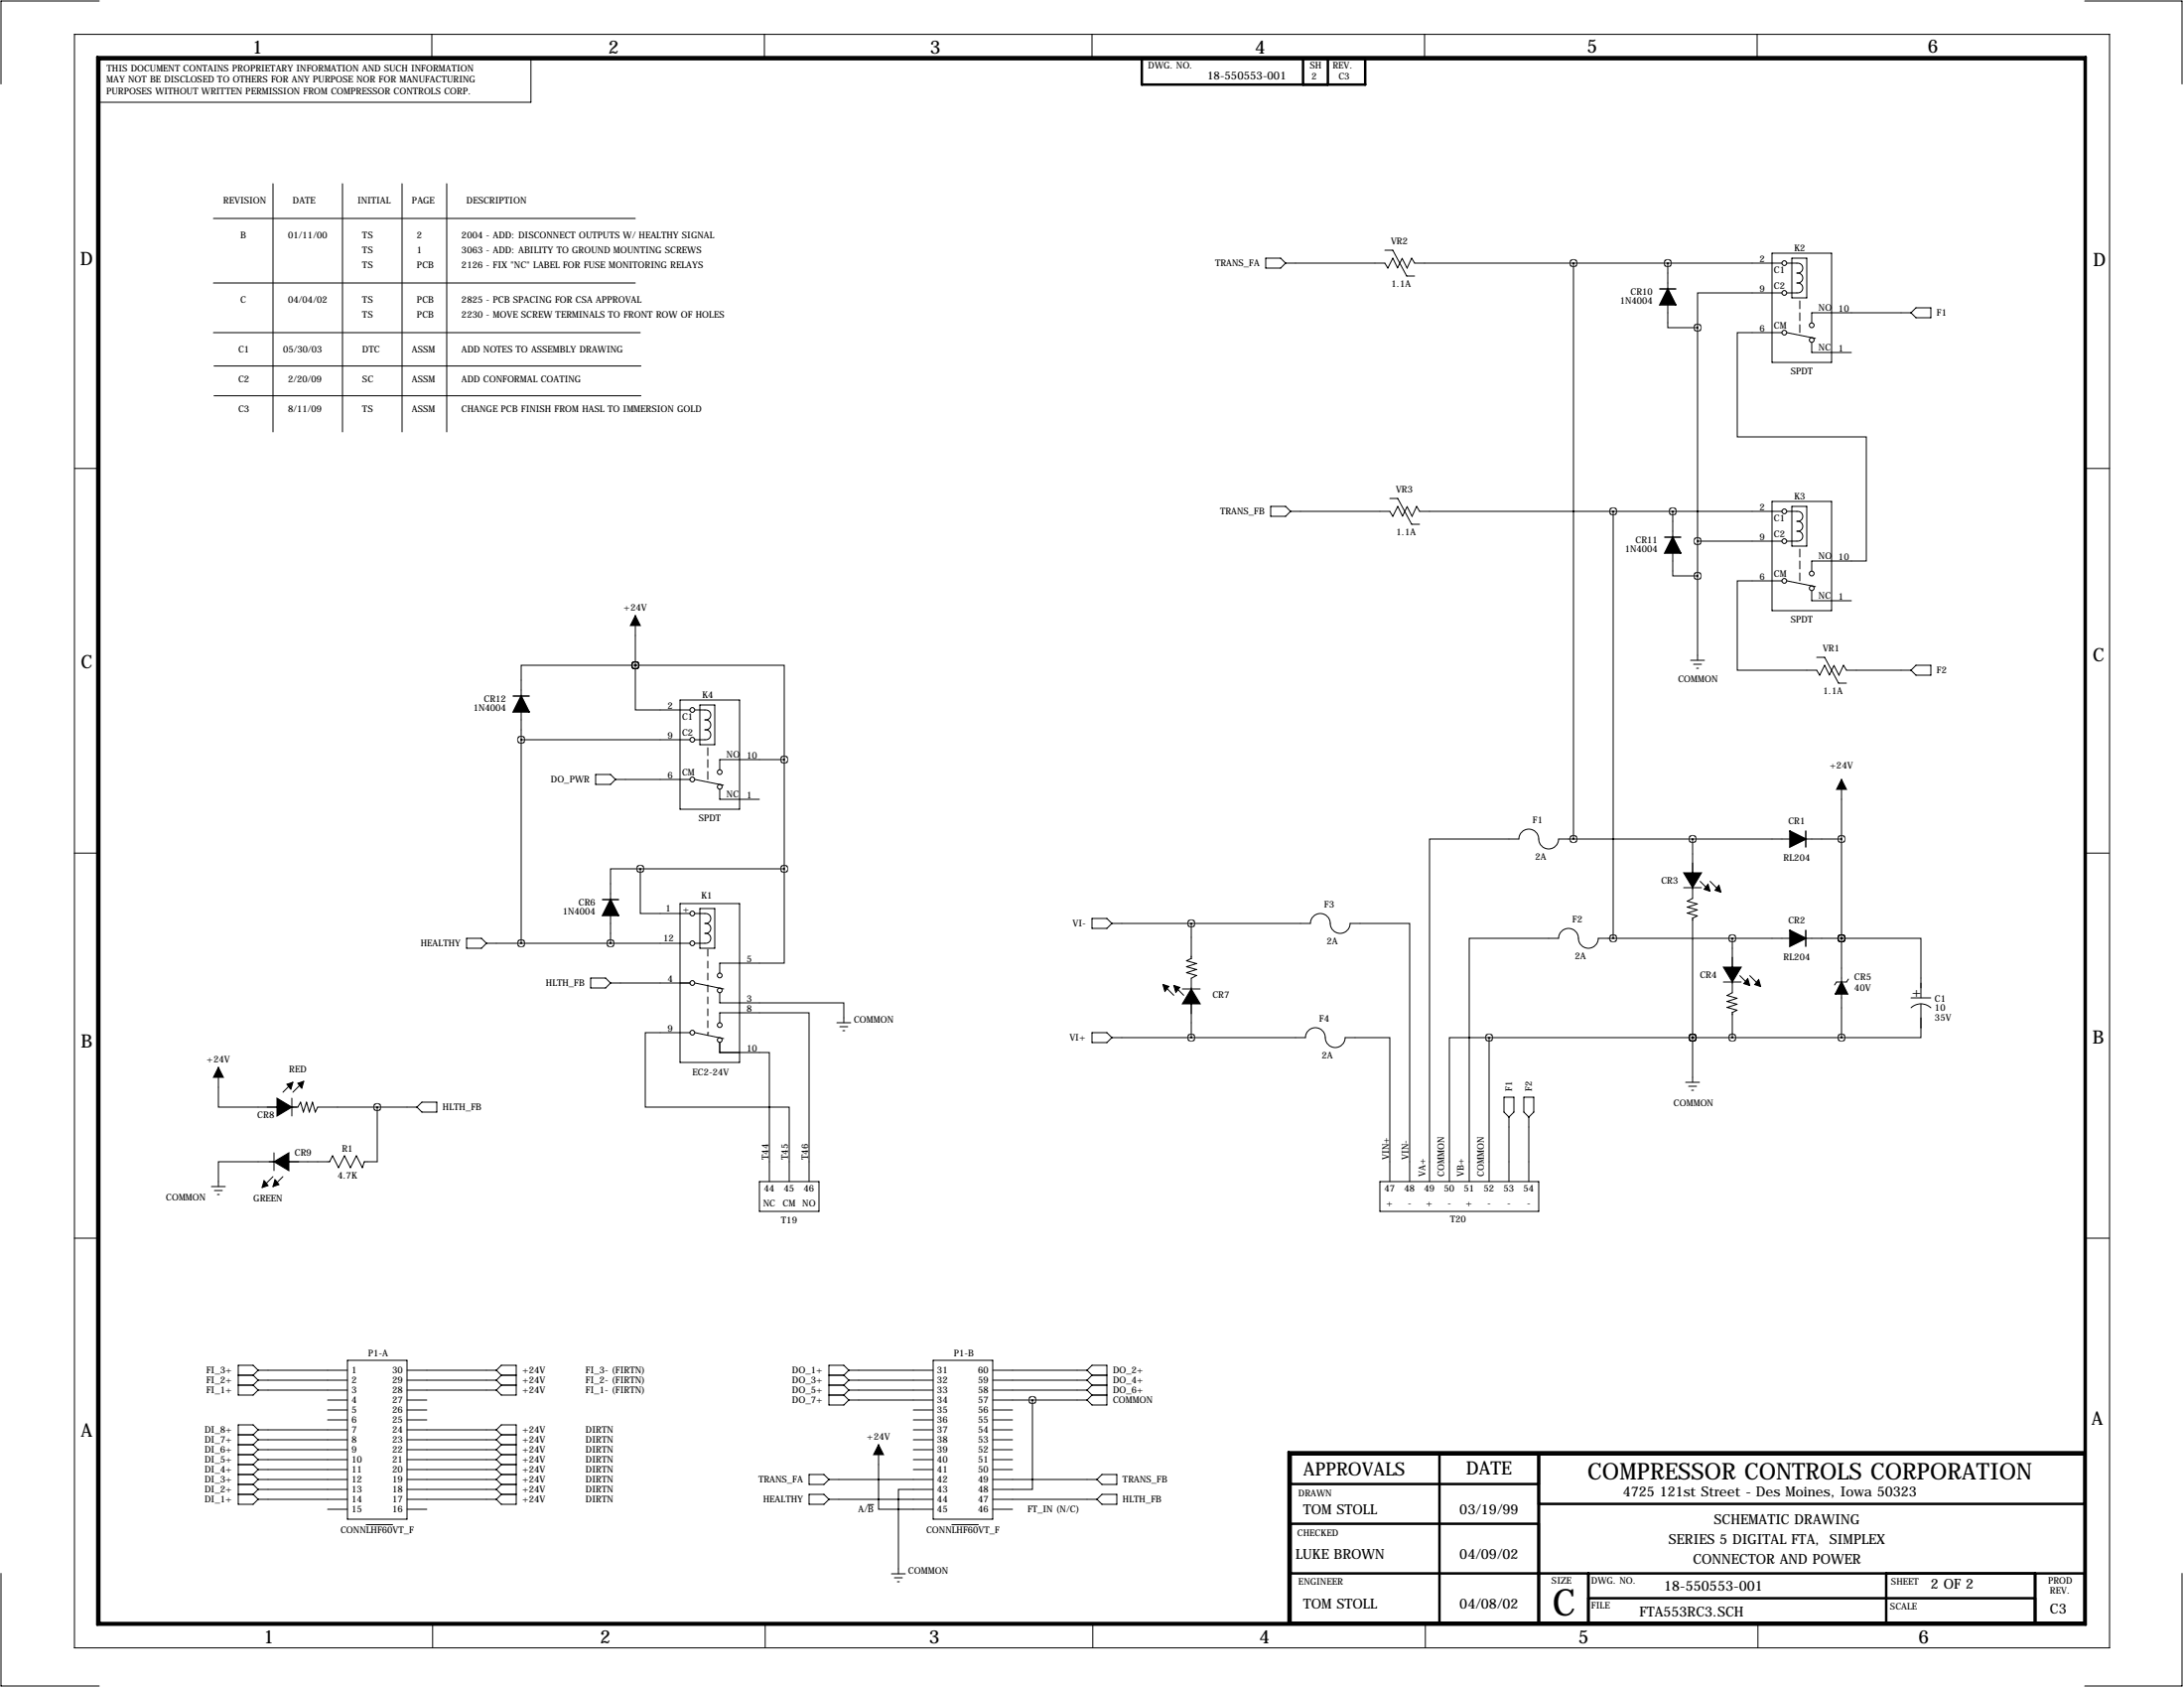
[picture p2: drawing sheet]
<svg xmlns="http://www.w3.org/2000/svg" width="559mm" height="432mm" viewBox="0 0 559 432" stroke-linecap="round" stroke-linejoin="round" font-family="sans-serif">
<g fill="none" stroke="#000" stroke-width=".25">
<path d="M19 8.8h520.8v412.7h-520.8zM25.4 .3h-25.1v21.2M110.5 8.8v6.3M143 15.1h-7.2v11.1h-110.8M195.6 8.8v6.3M279.4 8.8v6.3M364.5 8.8v6.3M449.6 8.8v6.3M533.4 .3h24.9v21.2M54.6 55.9h108M69.8 47v63.5M87.6 47v63.5"/>
<path d="M102.9 47v63.5M114.3 47v63.5M54.6 72.4h108M323.8 66h3.9l1.2 1.3-1.2 1.3h-3.9zM328.9 67.3h25.4l.8 1.3 1.3-2.6 1.2 2.5 1.1-2.4 1.3 2.5 1.2-2.6 .7 1.3h94M354.3 64h2.1l3.5 6.6h2M402.6 67.3v147.3M426.7 78v5.8h7.6M426.7 67.3v6.6M453.4 64.8h15.2v27.9h-15.2zM455.9 74.9h-21.6v8.9M457.2 67.3h2.6a1.27 1.27 0 0 1 1.5 1.3 1.27 1.27 0 0 1-1.6 1.2 1.29 1.29 0 0 1 1.6 1.3 1.29 1.29 0 0 1-1.6 1.3 1.29 1.29 0 0 1 1.6 1.2 1.29 1.29 0 0 1-1.6 1.3h-2.5"/>
<path d="M458.5 66h3.8v10.2h-3.8zM460.5 77v2M490.2 78.7h3.8v2.6h-3.8l-1.3-1.3zM54.6 85.1h109.2M54.8 93.6h109.2M434.3 83.8v85.1M455.9 85.1h-11.4v26.7h33v31.7h-14v2.5M457.2 85.1l7.3 1.5M460.5 80v2M460.5 83.1v2M463.5 87.6v2.6h10.2M488.9 80h-25.4v2.6"/>
<path d="M19.1 119.8h6.4M54.8 101.2h109.2M533.3 119.8h6.5M325.1 129.5h3.8l1.3 1.3-1.3 1.3h-3.8zM330.2 130.8h25.4l.8 1.3 1.2-2.6 1.3 2.5 1.1-2.4 1.3 2.5 1.2-2.6 .7 1.3h92.7M355.6 127.5h2l3.6 6.6h2M412.7 130.8v109.2M428 130.8v6.6M434.3 138.4h21.6M453.4 128.3h15.2v27.9h-15.2zM457.2 130.8h2.6a1.27 1.27 0 0 1 1.5 1.3 1.27 1.27 0 0 1-1.6 1.2 1.29 1.29 0 0 1 1.6 1.3 1.29 1.29 0 0 1-1.6 1.3 1.29 1.29 0 0 1 1.6 1.2 1.29 1.29 0 0 1-1.6 1.3h-2.5M458.5 129.5h3.8v10.2h-3.8z"/>
<path d="M162.6 157.5v12.7M428 141.5v5.8h6.3M455.9 148.6h-11.4v22.8h20.3l.8 1.3 1.3-2.5 1.2 2.5 1.1-2.5 1.3 2.5 1.2-2.5 .7 1.2h16.5M457.2 148.6l7.3 1.5M460.5 140.5v2M460.5 143.5v2M460.5 146.6v2M463.5 151.1v2.6h10.2M162.6 170.2v11.4h13.9M162.6 170.2h-29.3v7.9M162.6 170.2h.1M162.6 170.2h38.1v24.1"/>
<path d="M174 179.1h15.2v27.9h-15.2zM432.6 168.9h3.5M433.3 169.9h2.1M434.1 170.9h.5M464.8 168.1h2.1l3.5 6.7h2M488.9 171.4l1.3-1.2h3.8v2.5h-3.8zM133.3 189.2h43.2M133.3 182.1v59.2M152.4 198.1h3.8l1.3 1.3-1.3 1.3h-3.8zM157.5 199.4h19M177.8 181.6h2.6a1.27 1.27 0 0 1 1.5 1.3 1.27 1.27 0 0 1-1.6 1.2 1.29 1.29 0 0 1 1.6 1.3 1.29 1.29 0 0 1-1.6 1.3 1.29 1.29 0 0 1 1.6 1.2 1.29 1.29 0 0 1-1.6 1.3h-2.5M177.8 199.4l7.3 1.5"/>
<path d="M179.1 180.3h3.8v10.2h-3.8zM181.1 191.3v2M181.1 194.3v2M181.1 197.4v2M200.7 194.3h-16.6v2.5M200.7 194.3v27.9M471.2 199.4v51.8M19 218.2h6.4M184.1 201.9v2.6h10.2M433.1 214.6v15.3M458 214.6h-59.2a2.6 2.6 0 0 1-2.9 2.6 2.6 2.6 0 0 1-2.3-3.2 2.54 2.54 0 0 0-2.7-1.9 2.54 2.54 0 0 0-2.3 2.5h-22.8v87.7M462 214.6h9.2"/>
<path d="M533.2 218.2h6.4M156.2 234.2v7.1M163.8 222.2v11.5h12.7M163.8 222.2h-7.6v7.9M163.8 222.2h36.9M174 231.1h15.2v40.7h-15.2zM177.8 233.7h2.6a1.27 1.27 0 0 1 1.5 1.3 1.27 1.27 0 0 1-1.6 1.2 1.29 1.29 0 0 1 1.6 1.3 1.29 1.29 0 0 1-1.6 1.2 1.29 1.29 0 0 1 1.6 1.3 1.29 1.29 0 0 1-1.6 1.3h-2.5M179.1 232.4h3.8v10.2h-3.8zM200.7 222.2v24.2h-16.6v2.5M279.4 234.9h3.8l1.3 1.3-1.3 1.3h-3.8zM284.5 236.2h50.8a2.6 2.6 0 0 1 2.9-2.5 2.6 2.6 0 0 1 2.2 3.1 2.54 2.54 0 0 0 2.8 1.9 2.54 2.54 0 0 0 2.2-2.5h15.3v66.1M304.8 236.2v9.1"/>
<path d="M430.8 227.1h4.6M433 229.8l-1.3 .7 2.6 .7-2.6 .9 2.6 .7-2.6 .8 2.6 .7-1.3 .6M433.1 234.8v42.1M435 225.5l2.5 2.5M437.5 225.5l2.6 2.5M119.4 240h3.8l1.3 1.3-1.3 1.3h-3.8zM124.5 241.3h52M151.1 250.2h3.8l1.3 1.3-1.3 1.2h-3.8zM156.2 251.5h20.3M177.8 251.5l7.4 1.5M181.1 242.8v1.8M181.1 245.9v1.7"/>
<path d="M181.1 248.9v1.8M181.1 252v1.7M181.1 255v1.8M181.1 258.1v1.7M184.1 254v2.5h31.8v5.1M297.8 252.1l2.5 2.5M300.3 252.1l2.6 2.5M302.5 253h4.6M304.8 250.2v15.2M304.9 245.2l-1.3 .6 2.5 .7-2.5 .8 2.5 .7-2.5 .8 2.5 .7-1.2 .7M440.9 251.2h4.6M443.2 253.9l-1.3 .8 2.5 .7-2.5 .8 2.5 .7-2.5 .8 2.5 .7-1.2 .6"/>
<path d="M443.2 240v14M443.2 258.9v6.5M445.2 249.6l2.5 2.5M447.7 249.6l2.5 2.5M458 240h-49.1a2.6 2.6 0 0 1-2.9 2.6 2.6 2.6 0 0 1-2.2-3.2 2.54 2.54 0 0 0-2.8-1.9 2.54 2.54 0 0 0-2.2 2.5h-22.9v62.3M462 240h9.2M471.2 240h20.3v15.3M471.2 240h.1M471.2 254.3v11.1M472.9 250.4l-.5 .8h-2.5l-.5 .8M488.9 255.3h5.1M489 257.8a3.7 3.7 0 0 1 5 0"/>
<path d="M491.5 256.8v8.6h-20.3M55.9 273v10.2h20.3l.7-1.3 .7 2.6 .8-2.6 .7 2.6 .9-2.6 .7 2.6 .6-1.3h25.4M74.9 276.9l-2.5 2.5M77.5 276.9l-2.6 2.5M176.5 264.2h-11.4v19h36.8v19.1M177.8 264.2l7.4 1.5M181.1 264.2h.1M181.1 261.1v1.8M181.1 264.2v.7M184.1 261.6v-2.5h22.9v43.2M184.1 266.7v2.5h12.7v33.1M214.1 261.6h3.6"/>
<path d="M214.9 262.6h2M215.6 263.7h.6M279.4 264.2h3.8l1.3 1.2-1.3 1.3h-3.8zM284.5 265.4h49.5a2.6 2.6 0 0 1 2.9-2.5 2.6 2.6 0 0 1 2.3 3.1 2.54 2.54 0 0 0 2.7 2 2.54 2.54 0 0 0 2.3-2.6h11.4v36.9M381 265.4h-10.2v36.9M381 265.4v36.9M381 265.4h90.2M431.3 276.9h3.5M432.1 277.9h2M432.8 278.9h.5M433.1 265.4h.1M70.1 294.9v4.6"/>
<path d="M74.7 280.9v4.6M96.5 283.2v14h-3.3l-.5 1.5-1.5-3-1.5 3-1.6-3-1.5 3-1.5-3-.8 1.5h-28.4v6.3M106.7 283.2l1.2-1.3h3.9v2.6h-3.9zM384.8 280.7h2.5v3.8l-1.2 1.3-1.3-1.3zM386.1 285.8v16.5M389.9 280.7h2.5v3.8l-1.2 1.3-1.3-1.3zM391.2 285.8v16.5M19 316.7h6.4M54.1 303.5h3.6M54.9 304.5h2M55.6 305.6h.5M69.8 301l-2.5 2.5"/>
<path d="M72.4 301l-2.6 2.5M194.3 302.3h15.2v7.6h-15.2zM353.1 302.3h40.6v7.6h-40.6zM533.2 316.7h6.4M61 351.8h3.8M61 354.3h3.8M64.8 351.8l1.2 1.3M64.8 354.3l1.2 1.3M66 350.5h22.9M66 353.1h22.9M66 355.6h22.9M66 350.5l-1.2 1.3"/>
<path d="M66 350.5l-1.2-1.3h-3.8v7.7h3.8l1.2-1.3M66 353.1l-1.2 1.2M83.8 358.1h5.1M88.9 348h15.2v40.6h-15.2zM104.1 350.5h22.9M104.1 353.1h22.9M104.1 355.6h22.9M104.1 358.1h5.1M127 350.5l1.3-1.3h3.8v7.7h-3.8l-1.3-1.3M127 350.5l1.3 1.3M127 353.1l1.3 1.2M128.3 351.8h3.8"/>
<path d="M128.3 354.3h3.8M128.3 351.8l-1.3 1.3M128.3 354.3l-1.3 1.3M212.1 351.8h3.8M212.1 354.3h3.8M212.1 356.9h3.8M215.9 351.8l1.3 1.3M215.9 354.3l1.3 1.3M215.9 356.9l1.3 1.2M217.2 350.5h21.6M217.2 353.1h21.6M217.2 355.6h21.6"/>
<path d="M217.2 358.1h21.6M217.2 350.5l-1.3-1.3h-3.8v10.2h3.8l1.3-1.3M217.2 350.5l-1.3 1.3M217.2 353.1l-1.3 1.2M217.2 355.6l-1.3 1.3M238.8 348h15.2v40.6h-15.2zM254 350.5h24.1M254 353.1h24.1M254 355.6h24.1M254 358.1h24.1M264.2 358.1v22.9h-10.2M278.1 350.5l1.3-1.3h3.8v10.2h-3.8l-1.3-1.3"/>
<path d="M278.1 350.5l1.3 1.3M278.1 353.1l1.3 1.2M278.1 355.6l1.3 1.3M279.4 351.8h3.8M279.4 354.3h3.8M279.4 356.9h3.8M279.4 351.8l-1.3 1.3M279.4 354.3l-1.3 1.3M279.4 356.9l-1.3 1.2M61 369.6h3.8M61 367h3.8M61 372.1h3.8"/>
<path d="M61 374.6h3.8M61 377.2h3.8M61 379.7h3.8M64.8 367l1.2 1.3M64.8 369.6l1.2 1.2M64.8 372.1l1.2 1.3M64.8 374.6l1.2 1.3M64.8 379.7l1.2 1.3M64.8 377.2l1.2 1.3M66 365.8h22.9M66 368.3h22.9M66 370.8h22.9"/>
<path d="M66 373.4h22.9M66 375.9h22.9M66 378.5h22.9M66 365.8l-1.2-1.3h-3.8v20.3h3.8l1.2-1.3M66 368.3l-1.2 1.3M66 370.8l-1.2 1.3M66 373.4l-1.2 1.2M66 375.9l-1.2 1.3M66 365.8l-1.2 1.2M66 378.5l-1.2 1.2M83.8 360.7h5.1M83.8 363.2h5.1"/>
<path d="M104.1 360.7h5.1M104.1 363.2h5.1M104.1 365.8h22.9M104.1 368.3h22.9M104.1 370.8h22.9M104.1 373.4h22.9M104.1 375.9h22.9M104.1 378.5h22.9M127 365.8l1.3-1.3h3.8v20.3h-3.8l-1.3-1.3M127 368.3l1.3 1.3M127 370.8l1.3 1.3M127 373.4l1.3 1.2"/>
<path d="M127 375.9l1.3 1.3M127 378.5l1.3 1.2M127 365.8l1.3 1.2M128.3 369.6h3.8M128.3 367h3.8M128.3 372.1h3.8M128.3 374.6h3.8M128.3 377.2h3.8M128.3 379.7h3.8M128.3 367l-1.3 1.3M128.3 369.6l-1.3 1.2M128.3 372.1l-1.3 1.3"/>
<path d="M128.3 374.6l-1.3 1.3M128.3 379.7l-1.3 1.3M128.3 377.2l-1.3 1.3M207 377.2h3.8l1.3 1.3-1.3 1.2h-3.8zM212.1 378.5h26.7M224.8 369.6v16.5h14M233.7 360.7h5.1M233.7 363.2h5.1M233.7 365.8h5.1M233.7 368.3h5.1M233.7 370.8h5.1M233.7 373.4h5.1"/>
<path d="M233.7 375.9h5.1M254 360.7h5.1M254 363.2h5.1M254 365.8h5.1M254 368.3h5.1M254 370.8h5.1M254 373.4h5.1M254 375.9h5.1M254 378.5h26.7M280.7 378.5l1.2-1.3h3.9v2.5h-3.9zM61 382.3h3.8M64.8 382.3l1.2 1.2"/>
<path d="M66 381h22.9M66 383.5h22.9M66 381l-1.2 1.3M83.8 386.1h5.1M93.7 390h6.8M104.1 381h22.9M104.1 383.5h22.9M104.1 386.1h5.1M127 381l1.3 1.3M128.3 382.3h3.8M128.3 382.3l-1.3 1.2M207 382.3h3.8l1.3 1.2-1.3 1.3h-3.8z"/>
<path d="M212.1 383.5h26.7M222 384.9h1.5M238.8 381h-8.9v21.6M243.5 390h6.8M254 383.5h26.7M254 386.1h5.1M280.7 383.5l1.2-1.2h3.9v2.5h-3.9zM.3 402.5v28.8h25.1M110.7 415.2v6.3M195.8 415.2v6.3M228.1 402.6h3.5M228.9 403.6h2"/>
<path d="M229.6 404.6h.5M279.6 415.2v6.3M364.7 415.2v6.3M449.8 415.2v6.3M558.3 402.5v28.8h-24.9"/>
<circle cx="456.5" cy="74.9" r=".61"/>
<circle cx="456.5" cy="67.3" r=".61"/>
<circle cx="456.5" cy="85.1" r=".61"/>
<circle cx="463.5" cy="87" r=".61"/>
<circle cx="463.5" cy="83.2" r=".61"/>
<circle cx="456.5" cy="138.4" r=".61"/>
<circle cx="456.5" cy="130.8" r=".61"/>
<circle cx="456.5" cy="148.6" r=".61"/>
<circle cx="463.5" cy="150.5" r=".61"/>
<circle cx="463.5" cy="146.7" r=".61"/>
<circle cx="177.1" cy="199.4" r=".61"/>
<circle cx="177.1" cy="189.2" r=".61"/>
<circle cx="177.1" cy="181.6" r=".61"/>
<circle cx="184.1" cy="197.5" r=".61"/>
<circle cx="184.1" cy="201.3" r=".61"/>
<circle cx="177.1" cy="233.7" r=".61"/>
<circle cx="177.1" cy="241.3" r=".61"/>
<circle cx="177.1" cy="251.5" r=".61"/>
<circle cx="184.1" cy="249.5" r=".61"/>
<circle cx="184.1" cy="253.3" r=".61"/>
<circle cx="177.1" cy="264.2" r=".61"/>
<circle cx="184.1" cy="262.2" r=".61"/>
<circle cx="184.1" cy="266" r=".61"/>
</g>
<g fill="none" stroke="#000" stroke-width=".63">
<path d="M24.9 14.6h508.8v401h-508.8zM25.4 15.1h508v400.1h-508zM292.2 14.9h57.1v6.7h-57.1zM333.4 21.6v-6.7h6.4v6.7M330.2 379.6h63.5M368.3 372v43.2M393.7 372v43.2M533.4 372h-203.2v43.2M533.4 371.5h-203.7v43.7M330.2 389.8h63.5M393.7 384.7h139.7M330.2 402.5h203.2"/>
<path d="M406.4 402.5v12.7M406.4 408.8h114.3M482.6 402.5v12.7M520.7 402.5v12.7"/>
</g>
<path d="M426.7 73.9l2.1 4.1h-4.1zM428 137.4l2 4.1h-4zM133.3 178.1l2.1 4h-4.1zM458 212.6l4 2-4 2.1zM156.2 230.1l2 4.1h-4zM458 238l4 2-4 2.1zM471.2 251.2l1.5 3.1h-3.1z" fill="#000" stroke="#000" stroke-width=".38"/>
<path d="M424.7 73.9h4.1M426 137.4h4M131.3 178.1h4.1M462 212.6v4.1M154.2 230.1h4M462 238v4.1" fill="none" stroke="#000" stroke-width=".38"/>
<g fill="#000" stroke="#000" stroke-width=".25">
<path d="M162.6 157.5l1.2 2.5h-2.5zM471.2 199.4l1.2 2.5h-2.5zM430.8 223.3h2.3v3.8zM433.1 223.3h2.3l-2.3 3.8zM437 226.2l.5 1.8-1.5-.5zM439.6 226.7l.2-.2 .5 1.7-1.5-.5zM297.5 251.8l1.6 .5-1.1 1.3zM300.3 252.1l1.6 .5-1.1 1.2zM304.8 253l2.3 3.8h-2.3zM304.8 253v3.8h-2.3zM440.9 247.4h2.3v3.8zM443.2 247.4h2.3l-2.3 3.8z"/>
<path d="M446.9 250.6l.3-.3 .5 1.8-1.5-.5zM450 250.6l.5 1.8-1.5-.5zM55.9 273l1.2 2.6h-2.5zM73.4 277.4l1.5-.5-.5 1.7zM76.2 277.1l1.5-.5-.5 1.8zM70.9 280.9l3.8 2.3h-3.8zM70.9 283.2h3.8l-3.8 2.3zM70.1 297.2l3.8-2.3v2.3zM70.1 297.2h3.8v2.3zM67.6 302l1 1.3-1.5 .5zM70.4 301.8l1 1.2-1.6 .5zM224.8 369.6l1.3 2.5h-2.6z"/>
</g>
<path d="M471.1 214.6a.07 .07 0 0 0 .1 0 .07 .07 0 0 0-.1 0zM443.2 265.4a.07 .07 0 0 0 .1 0 .07 .07 0 0 0-.1 0zM433 265.4a.07 .07 0 0 0 .1 0 .07 .07 0 0 0-.1 0zM443.2 240a.07 .07 0 0 0 .1 0 .07 .07 0 0 0-.1 0zM471.1 265.4a.07 .07 0 0 0 .1 0 .07 .07 0 0 0-.1 0zM471.1 240a.07 .07 0 0 0 .1 0 .07 .07 0 0 0-.1 0zM433 265.4a.07 .07 0 0 0 .1 0 .07 .07 0 0 0-.1 0zM471.1 240a.07 .07 0 0 0 .1 0 .07 .07 0 0 0-.1 0zM433 214.6a.07 .07 0 0 0 .1 0 .07 .07 0 0 0-.1 0zM156.1 241.3a.1 .1 0 0 0 .2 0 .1 .1 0 0 0-.2 0zM163.8 222.2a.07 .07 0 0 0 .1 0 .07 .07 0 0 0-.1 0zM380.9 265.4a.1 .1 0 0 0 .2 0 .1 .1 0 0 0-.2 0zM412.7 240a.07 .07 0 0 0 .1 0 .07 .07 0 0 0-.1 0zM402.5 214.6a.1 .1 0 0 0 .2 0 .1 .1 0 0 0-.2 0zM402.5 67.3a.1 .1 0 0 0 .2 0 .1 .1 0 0 0-.2 0zM412.7 130.8a.07 .07 0 0 0 .1 0 .07 .07 0 0 0-.1 0zM434.3 138.4a.07 .07 0 0 0 .1 0 .07 .07 0 0 0-.1 0zM304.7 265.4a.1 .1 0 0 0 .2 0 .1 .1 0 0 0-.2 0zM304.7 236.2a.1 .1 0 0 0 .2 0 .1 .1 0 0 0-.2 0zM434.3 83.8a.07 .07 0 0 0 .1 0 .07 .07 0 0 0-.1 0zM427.9 130.8a.1 .1 0 0 0 .2 0 .1 .1 0 0 0-.2 0zM426.7 67.3a.07 .07 0 0 0 .1 0 .07 .07 0 0 0-.1 0zM434.3 147.3a.07 .07 0 0 0 .1 0 .07 .07 0 0 0-.1 0zM264.1 358.1a.07 .07 0 0 0 .1 0 .07 .07 0 0 0-.1 0zM133.3 241.3a.07 .07 0 0 0 .1 0 .07 .07 0 0 0-.1 0zM96.5 283.2a.07 .07 0 0 0 .1 0 .07 .07 0 0 0-.1 0zM200.6 222.2a.07 .07 0 0 0 .1 0 .07 .07 0 0 0-.1 0zM200.6 194.3a.07 .07 0 0 0 .1 0 .07 .07 0 0 0-.1 0zM133.3 189.2a.07 .07 0 0 0 .1 0 .07 .07 0 0 0-.1 0zM162.5 170.2a.07 .07 0 0 0 .1 0 .07 .07 0 0 0-.1 0zM162.5 170.2a.07 .07 0 0 0 .1 0 .07 .07 0 0 0-.1 0z" fill="#000" stroke="#000" stroke-width="1.9"/>
<text font-size="9.5" x="397.3" y="413.4">C</text>
<text font-size="5.9" x="406.2" y="378.5">COMPRESSOR CONTROLS CORPORATION</text>
<g font-size="4.7">
<text x="64.6" y="13.6">1</text>
<text x="155.7" y="13.6">2</text>
<text x="237.9" y="13.6">3</text>
<text x="321.1" y="13.6">4</text>
<text x="406" y="13.4">5</text>
<text x="493.3" y="13.4">6</text>
<text x="20.5" y="67.8">D</text>
<text x="535.5" y="68">D</text>
<text x="20.7" y="171">C</text>
<text x="535.5" y="169.1">C</text>
<text x="20.7" y="268">B</text>
<text x="535.4" y="267.1">B</text>
<text x="535.1" y="364.4">A</text>
<text x="20.7" y="367.4">A</text>
<text x="333.5" y="377.3">APPROVALS</text>
<text x="375.2" y="377.1">DATE</text>
<text x="67.5" y="420.5">1</text>
<text x="153.6" y="420.5">2</text>
<text x="237.7" y="420.5">3</text>
<text x="322.2" y="420.4">4</text>
<text x="403.8" y="420.3">5</text>
<text x="490.8" y="420.5">6</text>
</g>
<g font-size="3.6">
<text x="489.2" y="255">+</text>
<text x="415.2" y="382.9">4725 121st Street - Des Moines, Iowa 50323</text>
<text x="333.4" y="387.3">TOM STOLL</text>
<text x="373.5" y="387.3">03/19/99</text>
<text x="438.6" y="389.9">SCHEMATIC DRAWING</text>
<text x="426.9" y="395">SERIES 5 DIGITAL FTA, SIMPLEX</text>
<text x="331.5" y="398.8">LUKE BROWN</text>
<text x="373.5" y="398.8">04/09/02</text>
<text x="433.2" y="400">CONNECTOR AND POWER</text>
<text x="425.8" y="406.9">18-550553-001</text>
<text x="494" y="406.4">2 OF 2</text>
<text x="333.4" y="411.5">TOM STOLL</text>
<text x="373.5" y="411.5">04/08/02</text>
<text x="419.5" y="413.5">FTA553RC3.SCH</text>
<text x="524.5" y="412.7">C3</text>
</g>
<text font-size="2.8" x="308.9" y="20.3">18-550553-001</text>
<g font-size="2.4">
<text x="293.8" y="17.5">DWG. NO.</text>
<text x="335.1" y="17.6">SH</text>
<text x="341" y="17.6">REV.</text>
<text x="27.2" y="21">MAY NOT BE DISCLOSED TO OTHERS FOR ANY PURPOSE NOR FOR MANUFACTURING</text>
<text x="27.3" y="18.2">THIS DOCUMENT CONTAINS PROPRIETARY INFORMATION AND SUCH INFORMATION</text>
<text x="335.6" y="20.3">2</text>
<text x="342.5" y="20.3">C3</text>
<text x="27.2" y="24.1">PURPOSES WITHOUT WRITTEN PERMISSION FROM COMPRESSOR CONTROLS CORP.</text>
<text x="57.1" y="52.1">REVISION</text>
<text x="74.9" y="52.1">DATE</text>
<text x="91.4" y="52.1">INITIAL</text>
<text x="105.4" y="52.1">PAGE</text>
<text x="119.4" y="52.1">DESCRIPTION</text>
<text x="61.5" y="61">B</text>
<text x="73.7" y="61">01/11/00</text>
<text x="92.7" y="61">TS</text>
<text x="92.7" y="64.8">TS</text>
<text x="106.7" y="61">2</text>
<text x="106.7" y="64.8">1</text>
<text x="118.1" y="64.8">3063 - ADD: ABILITY TO GROUND MOUNTING SCREWS</text>
<text x="118.1" y="61">2004 - ADD: DISCONNECT OUTPUTS W/ HEALTHY SIGNAL</text>
<text x="355.9" y="62.5">VR2</text>
<text x="459.1" y="64.3">K2</text>
<text x="92.7" y="68.6">TS</text>
<text x="106.7" y="68.6">PCB</text>
<text x="118.1" y="68.6">2126 - FIX &quot;NC&quot; LABEL FOR FUSE MONITORING RELAYS</text>
<text x="310.9" y="68.1">TRANS_FA</text>
<text x="450.3" y="67">2</text>
<text x="453.9" y="69.8">C1</text>
<text x="61.5" y="77.5">C</text>
<text x="73.7" y="77.5">04/04/02</text>
<text x="92.7" y="77.5">TS</text>
<text x="106.7" y="77.5">PCB</text>
<text x="118.1" y="77.5">2825 - PCB SPACING FOR CSA APPROVAL</text>
<text x="356" y="73.3">1.1A</text>
<text x="414.5" y="77.6">1N4004</text>
<text x="417.2" y="75.4">CR10</text>
<text x="450.3" y="74.6">9</text>
<text x="453.9" y="73.9">C2</text>
<text x="92.7" y="81.3">TS</text>
<text x="106.7" y="81.3">PCB</text>
<text x="118.1" y="81.3">2230 - MOVE SCREW TERMINALS TO FRONT ROW OF HOLES</text>
<text x="465.3" y="79.5">NO</text>
<text x="470.4" y="79.7">10</text>
<text x="495.6" y="80.8">F1</text>
<text x="450.3" y="84.7">6</text>
<text x="453.9" y="84.1">CM</text>
<text x="465.3" y="89.7">NC</text>
<text x="470.4" y="89.8">1</text>
<text x="61" y="90.2">C1</text>
<text x="72.4" y="90.2">05/30/03</text>
<text x="92.7" y="90.2">DTC</text>
<text x="105.4" y="90.2">ASSM</text>
<text x="118.1" y="90.2">ADD NOTES TO ASSEMBLY DRAWING</text>
<text x="458.2" y="95.6">SPDT</text>
<text x="61" y="97.8">C2</text>
<text x="73.7" y="97.8">2/20/09</text>
<text x="92.7" y="97.8">SC</text>
<text x="105.4" y="97.8">ASSM</text>
<text x="118.1" y="97.8">ADD CONFORMAL COATING</text>
<text x="61" y="105.4">C3</text>
<text x="73.7" y="105.4">8/11/09</text>
<text x="92.7" y="105.4">TS</text>
<text x="105.4" y="105.4">ASSM</text>
<text x="118.1" y="105.4">CHANGE PCB FINISH FROM HASL TO IMMERSION GOLD</text>
<text x="312.2" y="131.6">TRANS_FB</text>
<text x="357.1" y="126">VR3</text>
<text x="450.3" y="130.5">2</text>
<text x="459.1" y="127.8">K3</text>
<text x="357.3" y="136.8">1.1A</text>
<text x="453.9" y="133.4">C1</text>
<text x="453.9" y="137.4">C2</text>
<text x="415.8" y="141.1">1N4004</text>
<text x="418.5" y="138.9">CR11</text>
<text x="450.3" y="138.1">9</text>
<text x="465.3" y="143">NO</text>
<text x="470.4" y="143.2">10</text>
<text x="450.3" y="148.2">6</text>
<text x="453.9" y="147.6">CM</text>
<text x="465.3" y="153.2">NC</text>
<text x="470.4" y="153.3">1</text>
<text x="159.6" y="156.2">+24V</text>
<text x="458.2" y="159.1">SPDT</text>
<text x="466.4" y="166.7">VR1</text>
<text x="495.6" y="172.3">F2</text>
<text x="123.8" y="179.6">CR12</text>
<text x="179.7" y="178.6">K4</text>
<text x="429.4" y="174.4">COMMON</text>
<text x="466.5" y="177.5">1.1A</text>
<text x="121.1" y="181.7">1N4004</text>
<text x="170.9" y="181.3">2</text>
<text x="174.5" y="184.1">C1</text>
<text x="170.9" y="188.9">9</text>
<text x="174.5" y="188.2">C2</text>
<text x="185.9" y="193.8">NO</text>
<text x="191" y="194">10</text>
<text x="468.1" y="196.5">+24V</text>
<text x="141" y="200.2">DO_PWR</text>
<text x="170.9" y="199">6</text>
<text x="174.5" y="198.4">CM</text>
<text x="185.9" y="204">NC</text>
<text x="178.8" y="209.9">SPDT</text>
<text x="191" y="204.1">1</text>
<text x="392.2" y="210.6">F1</text>
<text x="457.6" y="210.8">CR1</text>
<text x="392.8" y="219.8">2A</text>
<text x="456.3" y="220.1">RL204</text>
<text x="425.1" y="225.9">CR3</text>
<text x="144" y="233.8">1N4004</text>
<text x="148.1" y="231.6">CR6</text>
<text x="170.3" y="233.2">1</text>
<text x="174.7" y="233.4">+</text>
<text x="179.4" y="229.9">K1</text>
<text x="338.8" y="232.2">F3</text>
<text x="274.5" y="237.1">VI-</text>
<text x="402.3" y="236">F2</text>
<text x="457.6" y="236.2">CR2</text>
<text x="107.7" y="242.1">HEALTHY</text>
<text x="169.7" y="240.8">12</text>
<text x="339.4" y="241.4">2A</text>
<text x="402.9" y="245.2">2A</text>
<text x="456.3" y="245.5">RL204</text>
<text x="170.9" y="251.1">4</text>
<text x="191" y="246">5</text>
<text x="435" y="250.1">CR4</text>
<text x="474.5" y="250.7">CR5</text>
<text x="139.7" y="252.3">HLTH_FB</text>
<text x="191" y="256.2">3</text>
<text x="310.2" y="255.3">CR7</text>
<text x="474.5" y="253.4">40V</text>
<text x="495" y="256.3">C1</text>
<text x="170.9" y="263.8">9</text>
<text x="191" y="258.7">8</text>
<text x="218.4" y="261.6">COMMON</text>
<text x="337.5" y="261.4">F4</text>
<text x="495" y="258.5">10</text>
<text x="495" y="261">35V</text>
<text x="191" y="268.9">10</text>
<text x="273.7" y="266.3">VI+</text>
<text x="52.9" y="271.8">+24V</text>
<text x="74" y="274.3">RED</text>
<text x="177.2" y="275">EC2-24V</text>
<text x="338.2" y="270.6">2A</text>
<text x="386.9" y="279.1" transform="rotate(-90 386.9 279.1)">F1</text>
<text x="392" y="279.1" transform="rotate(-90 392 279.1)">F2</text>
<text x="65.8" y="285.9">CR8</text>
<text x="113.3" y="284">HLTH_FB</text>
<text x="428.2" y="283">COMMON</text>
<text x="75.4" y="295.7">CR9</text>
<text x="87.5" y="294.6">R1</text>
<text x="196.6" y="296.7" transform="rotate(-90 196.6 296.7)">T44</text>
<text x="201.7" y="296.7" transform="rotate(-90 201.7 296.7)">T45</text>
<text x="206.8" y="296.7" transform="rotate(-90 206.8 296.7)">T46</text>
<text x="355.3" y="296.7" transform="rotate(-90 355.3 296.7)">VIN+</text>
<text x="360.4" y="296.7" transform="rotate(-90 360.4 296.7)">VIN-</text>
<text x="86.4" y="301.4">4.7K</text>
<text x="195.5" y="304.8">44</text>
<text x="200.6" y="304.8">45</text>
<text x="205.7" y="304.8">46</text>
<text x="354.2" y="304.8">47</text>
<text x="359.3" y="304.8">48</text>
<text x="364.4" y="304.8">49</text>
<text x="364.7" y="301" transform="rotate(-90 364.7 301)">VA+</text>
<text x="369.5" y="304.8">50</text>
<text x="369.6" y="301" transform="rotate(-90 369.6 301)">COMMON</text>
<text x="374.5" y="301" transform="rotate(-90 374.5 301)">VB+</text>
<text x="374.6" y="304.8">51</text>
<text x="379.6" y="304.8">52</text>
<text x="379.7" y="301" transform="rotate(-90 379.7 301)">COMMON</text>
<text x="384.7" y="304.8">53</text>
<text x="389.8" y="304.8">54</text>
<text x="42.5" y="307">COMMON</text>
<text x="64.8" y="307.3">GREEN</text>
<text x="195.3" y="308.6">NC</text>
<text x="200.3" y="308.6">CM NO</text>
<text x="354.7" y="308.6">+</text>
<text x="360.2" y="308.6">-</text>
<text x="364.9" y="308.6">+</text>
<text x="370.4" y="308.6">-</text>
<text x="375" y="308.6">+</text>
<text x="380.5" y="308.6">-</text>
<text x="385.6" y="308.6">-</text>
<text x="390.7" y="308.6">-</text>
<text x="199.9" y="313">T19</text>
<text x="371" y="312.7">T20</text>
<text x="94.2" y="347">P1-A</text>
<text x="244.1" y="347">P1-B</text>
<text x="52.8" y="351.4">FI_3+</text>
<text x="52.8" y="353.9">FI_2+</text>
<text x="89.9" y="351.3">1</text>
<text x="89.9" y="353.8">2</text>
<text x="100.4" y="353.8">29</text>
<text x="100.4" y="351.3">30</text>
<text x="133.6" y="351.4">+24V</text>
<text x="133.6" y="353.9">+24V</text>
<text x="149.9" y="351.4">FI_3- (FIRTN)</text>
<text x="149.9" y="353.9">FI_2- (FIRTN)</text>
<text x="202.7" y="351.4">DO_1+</text>
<text x="202.7" y="353.9">DO_3+</text>
<text x="239.8" y="351.3">31</text>
<text x="239.8" y="353.8">32</text>
<text x="250.3" y="353.8">59</text>
<text x="250.3" y="351.3">60</text>
<text x="284.7" y="351.4">DO_2+</text>
<text x="284.7" y="353.9">DO_4+</text>
<text x="52.8" y="356.4">FI_1+</text>
<text x="89.9" y="356.4">3</text>
<text x="89.9" y="358.9">4</text>
<text x="100.4" y="358.9">27</text>
<text x="100.4" y="356.4">28</text>
<text x="133.6" y="356.4">+24V</text>
<text x="149.9" y="356.4">FI_1- (FIRTN)</text>
<text x="202.7" y="356.4">DO_5+</text>
<text x="202.7" y="359">DO_7+</text>
<text x="239.8" y="356.4">33</text>
<text x="239.8" y="358.9">34</text>
<text x="250.3" y="358.9">57</text>
<text x="250.3" y="356.4">58</text>
<text x="284.7" y="356.4">DO_6+</text>
<text x="284.7" y="359">COMMON</text>
<text x="89.9" y="361.4">5</text>
<text x="89.9" y="364">6</text>
<text x="100.4" y="364">25</text>
<text x="100.4" y="361.4">26</text>
<text x="239.8" y="361.4">35</text>
<text x="239.8" y="364">36</text>
<text x="250.3" y="364">55</text>
<text x="250.3" y="361.4">56</text>
<text x="52.4" y="369.1">DI_7+</text>
<text x="52.4" y="371.7">DI_6+</text>
<text x="52.4" y="366.6">DI_8+</text>
<text x="89.9" y="366.5">7</text>
<text x="89.9" y="369.1">8</text>
<text x="89.9" y="371.6">9</text>
<text x="100.4" y="371.6">22</text>
<text x="100.4" y="369.1">23</text>
<text x="100.4" y="366.5">24</text>
<text x="133.6" y="369.1">+24V</text>
<text x="133.6" y="371.7">+24V</text>
<text x="133.6" y="366.6">+24V</text>
<text x="149.9" y="369.1">DIRTN</text>
<text x="149.9" y="371.7">DIRTN</text>
<text x="149.9" y="366.6">DIRTN</text>
<text x="221.8" y="368.3">+24V</text>
<text x="239.8" y="366.5">37</text>
<text x="239.8" y="369.1">38</text>
<text x="239.8" y="371.6">39</text>
<text x="250.3" y="371.6">52</text>
<text x="250.3" y="369.1">53</text>
<text x="250.3" y="366.5">54</text>
<text x="52.4" y="374.2">DI_5+</text>
<text x="52.4" y="376.8">DI_4+</text>
<text x="89.9" y="374.1">10</text>
<text x="89.9" y="376.7">11</text>
<text x="100.4" y="376.7">20</text>
<text x="100.4" y="374.1">21</text>
<text x="133.6" y="374.2">+24V</text>
<text x="133.6" y="376.8">+24V</text>
<text x="149.9" y="374.2">DIRTN</text>
<text x="149.9" y="376.8">DIRTN</text>
<text x="239.8" y="374.1">40</text>
<text x="239.8" y="376.7">41</text>
<text x="250.3" y="376.7">50</text>
<text x="250.3" y="374.1">51</text>
<text x="52.4" y="381.8">DI_2+</text>
<text x="52.4" y="379.3">DI_3+</text>
<text x="89.9" y="379.2">12</text>
<text x="89.9" y="381.8">13</text>
<text x="100.4" y="381.8">18</text>
<text x="100.4" y="379.2">19</text>
<text x="133.6" y="381.8">+24V</text>
<text x="133.6" y="379.3">+24V</text>
<text x="149.9" y="379.3">DIRTN</text>
<text x="149.9" y="381.8">DIRTN</text>
<text x="194.1" y="379.3">TRANS_FA</text>
<text x="239.8" y="379.2">42</text>
<text x="239.8" y="381.8">43</text>
<text x="250.3" y="381.8">48</text>
<text x="250.3" y="379.2">49</text>
<text x="287.3" y="379.3">TRANS_FB</text>
<text x="332.2" y="382.7">DRAWN</text>
<text x="52.4" y="384.4">DI_1+</text>
<text x="89.9" y="384.3">14</text>
<text x="89.9" y="386.8">15</text>
<text x="100.4" y="386.8">16</text>
<text x="100.4" y="384.3">17</text>
<text x="133.6" y="384.4">+24V</text>
<text x="149.9" y="384.4">DIRTN</text>
<text x="195.3" y="384.4">HEALTHY</text>
<text x="219.6" y="386.9">A/B</text>
<text x="239.8" y="384.3">44</text>
<text x="239.8" y="386.8">45</text>
<text x="250.3" y="386.8">46</text>
<text x="250.3" y="384.3">47</text>
<text x="262.9" y="386.9">FT_IN (N/C)</text>
<text x="287.3" y="384.4">HLTH_FB</text>
<text x="87.1" y="392.1">CONNLHF60VT_F</text>
<text x="237" y="392.1">CONNLHF60VT_F</text>
<text x="332" y="392.8">CHECKED</text>
<text x="232.4" y="402.6">COMMON</text>
<text x="332.2" y="405.3">ENGINEER</text>
<text x="397" y="405">SIZE</text>
<text x="407.2" y="405">DWG. NO.</text>
<text x="483.9" y="405.3">SHEET</text>
<text x="524" y="405">PROD</text>
<text x="524.5" y="407.6">REV.</text>
<text x="407.2" y="411.4">FILE</text>
<text x="483.6" y="411.6">SCALE</text>
</g>
</svg>
